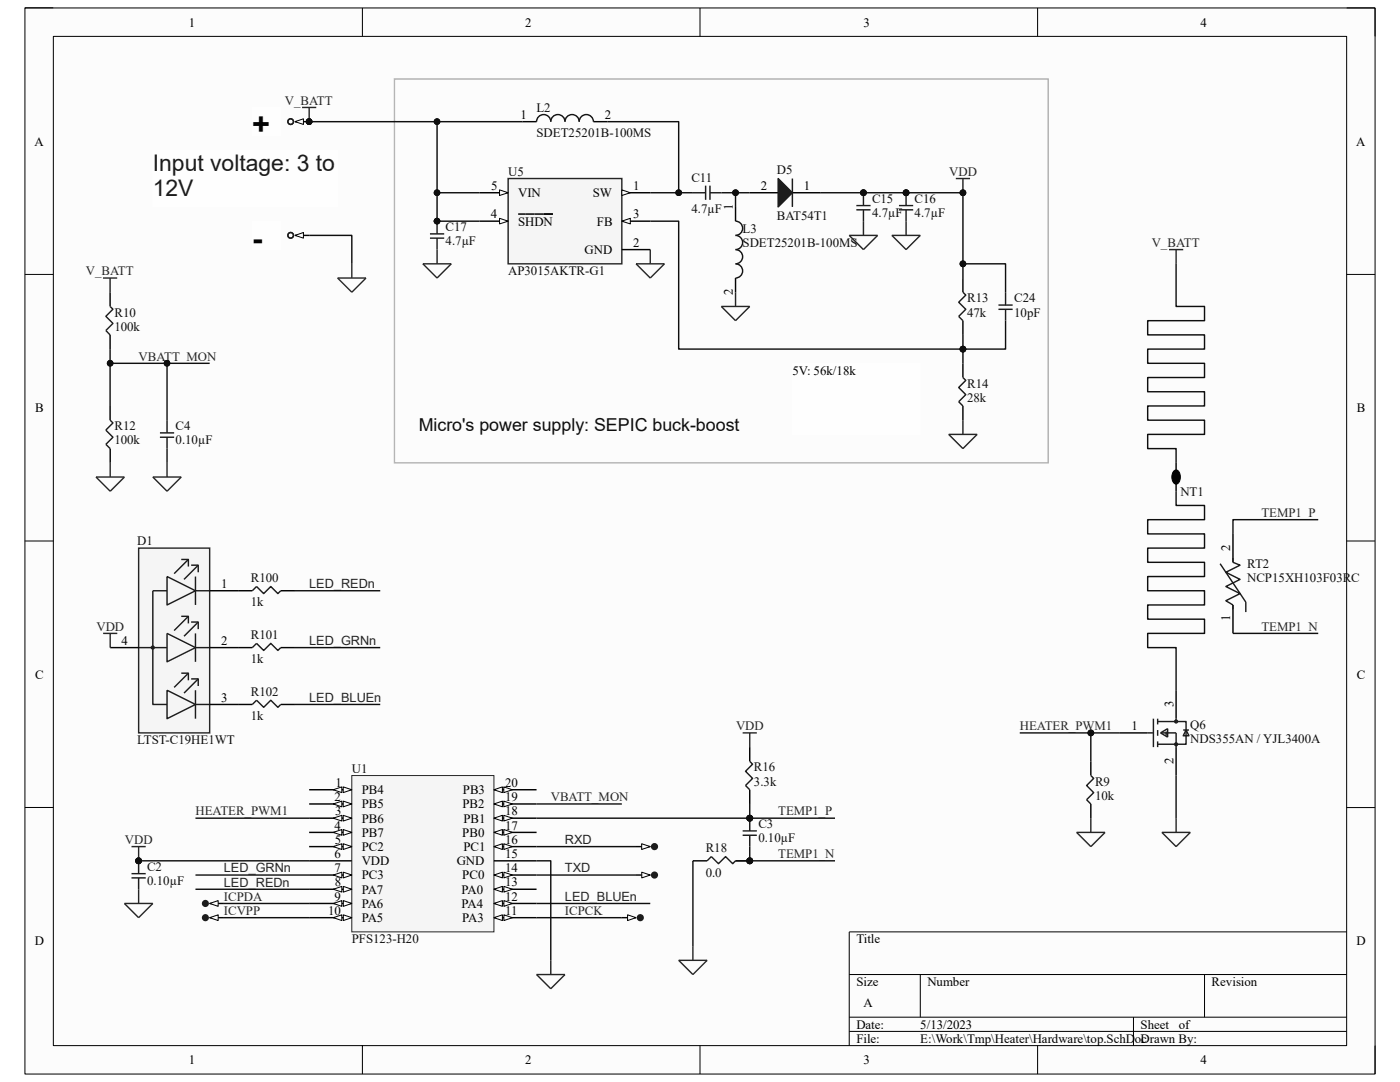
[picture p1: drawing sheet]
<svg xmlns="http://www.w3.org/2000/svg" width="279mm" height="216mm" viewBox="0 0 279 216" stroke-linecap="round" stroke-linejoin="round" font-family="sans-serif">
<path d="M5 1.6h269.4v212.7h-269.4z" fill="#fcfcfc"/>
<path d="M5 1.6h269.4v212.7h-269.4z" fill="none" stroke="#000" stroke-width=".2"/>
<path d="M10.6 7.3h258.2v201.3h-258.2z" fill="#fcfcfc"/>
<g fill="none" stroke="#000" stroke-width=".2">
<path d="M5 1.6h5.6M10.6 7.3h258.2v201.3h-258.2zM72.3 1.6v5.7M139.7 1.6v5.7M207.1 1.6v5.7M268.8 1.6h5.6v5.7M5 54.8h5.6M268.8 54.8h5.6M5 107.9h5.6M268.8 107.9h5.6M5 161.1h5.6M268.8 161.1h5.6"/>
<path d="M169.5 194.5h99.3M183.7 194.5v8.5M240.4 194.5v8.5M268.8 185.9h-99.3v22.7M72.3 208.6v5.7M139.7 208.6v5.7M169.5 203h99.3M169.5 205.8h99.3M207.1 208.6v5.7M226.2 203v5.6M274.4 208.6v5.7"/>
</g>
<circle cx="27.7" cy="171.8" r=".57" fill="#0e0e0e"/>
<circle cx="27.7" cy="171.8" r=".57" fill="none" stroke="#0e0e0e" stroke-width=".2"/>
<circle cx="27.7" cy="171.8" r=".57" fill="#0e0e0e"/>
<circle cx="27.7" cy="171.8" r=".57" fill="none" stroke="#0e0e0e" stroke-width=".2"/>
<path d="M26.2 175.2h2.9M26.2 174.3h2.9M27.7 171.8v2.5M27.7 175.2v2.2" fill="none" stroke="#1c1c1c" stroke-width=".29"/>
<path d="M26.2 168.9h2.9M27.7 168.9v2.9M27.7 177.4v2.9M24.8 180.3h5.7l-2.8 2.8z" fill="none" stroke="#262626" stroke-width=".29"/>
<circle cx="27.7" cy="171.8" r=".57" fill="#0e0e0e"/>
<circle cx="27.7" cy="171.8" r=".57" fill="none" stroke="#0e0e0e" stroke-width=".2"/>
<path d="M148.2 146.2h2.8M149.6 146.2v2.9M107.1 194.5h5.7l-2.9 2.8zM109.9 191.6v2.9" fill="none" stroke="#262626" stroke-width=".29"/>
<circle cx="149.6" cy="163.3" r=".57" fill="#0e0e0e"/>
<circle cx="149.6" cy="163.3" r=".57" fill="none" stroke="#0e0e0e" stroke-width=".2"/>
<circle cx="149.6" cy="163.3" r=".57" fill="#0e0e0e"/>
<circle cx="149.6" cy="163.3" r=".57" fill="none" stroke="#0e0e0e" stroke-width=".2"/>
<path d="M148.2 166.7h2.8M148.2 165.8h2.8M149.6 163.3v2.5M149.6 166.7v2.2" fill="none" stroke="#1c1c1c" stroke-width=".29"/>
<path d="M135.4 191.6h5.7l-2.8 2.9zM138.3 188.8v2.8" fill="none" stroke="#262626" stroke-width=".29"/>
<path d="M70.2 154.7h28.4v31.2h-28.4z" fill="#f5f5f5"/>
<path d="M70.2 154.7h28.4v31.2h-28.4z" fill="none" stroke="#262626" stroke-width=".2"/>
<path d="M61.7 157.6h8.5" fill="none" stroke="#000" stroke-width=".29"/>
<path d="M68.5 157l1.7 .6-1.7 .6z" fill="#fbfbfb"/>
<path d="M68.5 157l1.7 .6-1.7 .6z" fill="none" stroke="#000" stroke-width=".2"/>
<path d="M66.5 157.6l1.7-.6v1.2z" fill="#fbfbfb"/>
<path d="M66.5 157.6l1.7-.6v1.2z" fill="none" stroke="#000" stroke-width=".2"/>
<path d="M61.7 160.4h8.5" fill="none" stroke="#000" stroke-width=".29"/>
<path d="M68.5 159.9l1.7 .5-1.7 .6z" fill="#fbfbfb"/>
<path d="M68.5 159.9l1.7 .5-1.7 .6z" fill="none" stroke="#000" stroke-width=".2"/>
<path d="M66.5 160.4l1.7-.5v1.1z" fill="#fbfbfb"/>
<path d="M66.5 160.4l1.7-.5v1.1z" fill="none" stroke="#000" stroke-width=".2"/>
<path d="M61.7 163.3h8.5" fill="none" stroke="#000" stroke-width=".29"/>
<path d="M68.5 162.7l1.7 .6-1.7 .5z" fill="#fbfbfb"/>
<path d="M68.5 162.7l1.7 .6-1.7 .5z" fill="none" stroke="#000" stroke-width=".2"/>
<path d="M66.5 163.3l1.7-.6v1.1z" fill="#fbfbfb"/>
<path d="M66.5 163.3l1.7-.6v1.1z" fill="none" stroke="#000" stroke-width=".2"/>
<path d="M61.7 166.1h8.5" fill="none" stroke="#000" stroke-width=".29"/>
<path d="M68.5 165.5l1.7 .6-1.7 .6z" fill="#fbfbfb"/>
<path d="M68.5 165.5l1.7 .6-1.7 .6z" fill="none" stroke="#000" stroke-width=".2"/>
<path d="M66.5 166.1l1.7-.6v1.2z" fill="#fbfbfb"/>
<path d="M66.5 166.1l1.7-.6v1.2z" fill="none" stroke="#000" stroke-width=".2"/>
<path d="M61.7 168.9h8.5" fill="none" stroke="#000" stroke-width=".29"/>
<path d="M68.5 168.4l1.7 .5-1.7 .6z" fill="#fbfbfb"/>
<path d="M68.5 168.4l1.7 .5-1.7 .6z" fill="none" stroke="#000" stroke-width=".2"/>
<path d="M66.5 168.9l1.7-.5v1.1z" fill="#fbfbfb"/>
<path d="M66.5 168.9l1.7-.5v1.1z" fill="none" stroke="#000" stroke-width=".2"/>
<path d="M61.7 171.8h8.5M61.7 174.6h8.5" fill="none" stroke="#000" stroke-width=".29"/>
<path d="M68.5 174l1.7 .6-1.7 .6z" fill="#fbfbfb"/>
<path d="M68.5 174l1.7 .6-1.7 .6z" fill="none" stroke="#000" stroke-width=".2"/>
<path d="M66.5 174.6l1.7-.6v1.2z" fill="#fbfbfb"/>
<path d="M66.5 174.6l1.7-.6v1.2z" fill="none" stroke="#000" stroke-width=".2"/>
<path d="M61.7 177.4h8.5" fill="none" stroke="#000" stroke-width=".29"/>
<path d="M68.5 176.9l1.7 .5-1.7 .6z" fill="#fbfbfb"/>
<path d="M68.5 176.9l1.7 .5-1.7 .6z" fill="none" stroke="#000" stroke-width=".2"/>
<path d="M66.5 177.4l1.7-.5v1.1z" fill="#fbfbfb"/>
<path d="M66.5 177.4l1.7-.5v1.1z" fill="none" stroke="#000" stroke-width=".2"/>
<path d="M61.7 180.3h8.5" fill="none" stroke="#000" stroke-width=".29"/>
<path d="M68.5 179.7l1.7 .6-1.7 .5z" fill="#fbfbfb"/>
<path d="M68.5 179.7l1.7 .6-1.7 .5z" fill="none" stroke="#000" stroke-width=".2"/>
<path d="M66.5 180.3l1.7-.6v1.1z" fill="#fbfbfb"/>
<path d="M66.5 180.3l1.7-.6v1.1z" fill="none" stroke="#000" stroke-width=".2"/>
<path d="M61.7 183.1h8.5" fill="none" stroke="#000" stroke-width=".29"/>
<path d="M68.5 182.5l1.7 .6-1.7 .6z" fill="#fbfbfb"/>
<path d="M68.5 182.5l1.7 .6-1.7 .6z" fill="none" stroke="#000" stroke-width=".2"/>
<path d="M66.5 183.1l1.7-.6v1.2z" fill="#fbfbfb"/>
<path d="M66.5 183.1l1.7-.6v1.2z" fill="none" stroke="#000" stroke-width=".2"/>
<path d="M98.6 183.1h8.5" fill="none" stroke="#000" stroke-width=".29"/>
<path d="M98.6 183.1l1.7-.6v1.2z" fill="#fbfbfb"/>
<path d="M98.6 183.1l1.7-.6v1.2z" fill="none" stroke="#000" stroke-width=".2"/>
<path d="M100.6 182.5l1.7 .6-1.7 .6z" fill="#fbfbfb"/>
<path d="M100.6 182.5l1.7 .6-1.7 .6z" fill="none" stroke="#000" stroke-width=".2"/>
<path d="M98.6 180.3h8.5" fill="none" stroke="#000" stroke-width=".29"/>
<path d="M98.6 180.3l1.7-.6v1.1z" fill="#fbfbfb"/>
<path d="M98.6 180.3l1.7-.6v1.1z" fill="none" stroke="#000" stroke-width=".2"/>
<path d="M100.6 179.7l1.7 .6-1.7 .5z" fill="#fbfbfb"/>
<path d="M100.6 179.7l1.7 .6-1.7 .5z" fill="none" stroke="#000" stroke-width=".2"/>
<path d="M98.6 177.4h8.5" fill="none" stroke="#000" stroke-width=".29"/>
<path d="M98.6 177.4l1.7-.5v1.1z" fill="#fbfbfb"/>
<path d="M98.6 177.4l1.7-.5v1.1z" fill="none" stroke="#000" stroke-width=".2"/>
<path d="M100.6 176.9l1.7 .5-1.7 .6z" fill="#fbfbfb"/>
<path d="M100.6 176.9l1.7 .5-1.7 .6z" fill="none" stroke="#000" stroke-width=".2"/>
<path d="M98.6 174.6h8.5" fill="none" stroke="#000" stroke-width=".29"/>
<path d="M98.6 174.6l1.7-.6v1.2z" fill="#fbfbfb"/>
<path d="M98.6 174.6l1.7-.6v1.2z" fill="none" stroke="#000" stroke-width=".2"/>
<path d="M100.6 174l1.7 .6-1.7 .6z" fill="#fbfbfb"/>
<path d="M100.6 174l1.7 .6-1.7 .6z" fill="none" stroke="#000" stroke-width=".2"/>
<path d="M98.6 171.8h8.5M98.6 168.9h8.5" fill="none" stroke="#000" stroke-width=".29"/>
<path d="M98.6 168.9l1.7-.5v1.1z" fill="#fbfbfb"/>
<path d="M98.6 168.9l1.7-.5v1.1z" fill="none" stroke="#000" stroke-width=".2"/>
<path d="M100.5 168.4l1.8 .5-1.8 .6z" fill="#fbfbfb"/>
<path d="M100.5 168.4l1.8 .5-1.8 .6z" fill="none" stroke="#000" stroke-width=".2"/>
<path d="M98.6 166.1h8.5" fill="none" stroke="#000" stroke-width=".29"/>
<path d="M98.6 166.1l1.7-.6v1.2z" fill="#fbfbfb"/>
<path d="M98.6 166.1l1.7-.6v1.2z" fill="none" stroke="#000" stroke-width=".2"/>
<path d="M100.5 165.5l1.8 .6-1.8 .6z" fill="#fbfbfb"/>
<path d="M100.5 165.5l1.8 .6-1.8 .6z" fill="none" stroke="#000" stroke-width=".2"/>
<path d="M98.6 163.3h8.5" fill="none" stroke="#000" stroke-width=".29"/>
<path d="M98.6 163.3l1.7-.6v1.1z" fill="#fbfbfb"/>
<path d="M98.6 163.3l1.7-.6v1.1z" fill="none" stroke="#000" stroke-width=".2"/>
<path d="M100.5 162.7l1.8 .6-1.8 .5z" fill="#fbfbfb"/>
<path d="M100.5 162.7l1.8 .6-1.8 .5z" fill="none" stroke="#000" stroke-width=".2"/>
<path d="M98.6 160.4h8.5" fill="none" stroke="#000" stroke-width=".29"/>
<path d="M98.6 160.4l1.7-.5v1.1z" fill="#fbfbfb"/>
<path d="M98.6 160.4l1.7-.5v1.1z" fill="none" stroke="#000" stroke-width=".2"/>
<path d="M100.5 159.9l1.8 .5-1.8 .6z" fill="#fbfbfb"/>
<path d="M100.5 159.9l1.8 .5-1.8 .6z" fill="none" stroke="#000" stroke-width=".2"/>
<path d="M98.6 157.6h8.5" fill="none" stroke="#000" stroke-width=".29"/>
<path d="M98.6 157.6l1.7-.6v1.2z" fill="#fbfbfb"/>
<path d="M98.6 157.6l1.7-.6v1.2z" fill="none" stroke="#000" stroke-width=".2"/>
<path d="M100.5 157l1.8 .6-1.8 .6z" fill="#fbfbfb"/>
<path d="M100.5 157l1.8 .6-1.8 .6z" fill="none" stroke="#000" stroke-width=".2"/>
<path d="M47.5 117.9h2.9M56 117.9h2.9M47.5 129.2h2.9M56 129.2h2.9M47.5 140.6h2.9M56 140.6h2.9M41.8 180.3h2.9" fill="none" stroke="#000" stroke-width=".29"/>
<path d="M50.4 117.9l.8-.9 1.4 1.4 1.4-1.4 1.5 1.4 .5-.5M50.4 129.2l.8-.8 1.4 1.4 1.4-1.4 1.5 1.4 .5-.6M50.4 140.6l.8-.9 1.4 1.4 1.4-1.4 1.5 1.4 .5-.5" fill="none" stroke="#1c1c1c" stroke-width=".29"/>
<path d="M41.8 180.3l1.7-.6v1.1z" fill="#fbfbfb"/>
<path d="M41.8 180.3l1.7-.6v1.1z" fill="none" stroke="#000" stroke-width=".2"/>
<circle cx="41" cy="180.3" r=".57" fill="#1c1c1c"/>
<circle cx="41" cy="180.3" r=".57" fill="none" stroke="#1c1c1c" stroke-width=".29"/>
<path d="M41.8 183.1h2.9" fill="none" stroke="#000" stroke-width=".29"/>
<path d="M41.8 183.1l1.7-.6v1.2z" fill="#fbfbfb"/>
<path d="M41.8 183.1l1.7-.6v1.2z" fill="none" stroke="#000" stroke-width=".2"/>
<circle cx="41" cy="183.1" r=".57" fill="#1c1c1c"/>
<circle cx="41" cy="183.1" r=".57" fill="none" stroke="#1c1c1c" stroke-width=".29"/>
<path d="M124.1 183.1h2.8" fill="none" stroke="#000" stroke-width=".29"/>
<path d="M125.2 182.5l1.7 .6-1.7 .6z" fill="#fbfbfb"/>
<path d="M125.2 182.5l1.7 .6-1.7 .6z" fill="none" stroke="#000" stroke-width=".2"/>
<circle cx="127.8" cy="183.1" r=".57" fill="#1c1c1c"/>
<g fill="none" stroke="#1c1c1c" stroke-width=".29">
<path d="M149.6 151.9l.6 .6-1.4 1.4 1.4 1.4-1.4 1.4 .8 .9"/>
<circle cx="127.8" cy="183.1" r=".57"/>
</g>
<path d="M149.6 149.1v2.8M149.6 157.6v2.8M126.9 168.9h2.9" fill="none" stroke="#000" stroke-width=".29"/>
<path d="M128.1 168.4l1.7 .5-1.7 .6z" fill="#fbfbfb"/>
<path d="M128.1 168.4l1.7 .5-1.7 .6z" fill="none" stroke="#000" stroke-width=".2"/>
<circle cx="130.6" cy="168.9" r=".57" fill="#1c1c1c"/>
<circle cx="130.6" cy="168.9" r=".57" fill="none" stroke="#1c1c1c" stroke-width=".29"/>
<path d="M126.9 174.6h2.9" fill="none" stroke="#000" stroke-width=".29"/>
<path d="M128.1 174l1.7 .6-1.7 .6z" fill="#fbfbfb"/>
<path d="M128.1 174l1.7 .6-1.7 .6z" fill="none" stroke="#000" stroke-width=".2"/>
<circle cx="130.6" cy="174.6" r=".57" fill="#1c1c1c"/>
<circle cx="130.6" cy="174.6" r=".57" fill="none" stroke="#1c1c1c" stroke-width=".29"/>
<path d="M27.7 109.4h14.1v36.8h-14.1z" fill="#f5f5f5"/>
<path d="M27.7 109.4h14.1v36.8h-14.1zM20.6 126.4h2.8M22 126.4v2.8" fill="none" stroke="#262626" stroke-width=".29"/>
<g fill="none" stroke="#1c1c1c" stroke-width=".29">
<path d="M33.3 115l5.7 2.9-5.7 2.8zM33.3 117.9h-2.8v22.7h2.8M36.2 111.6h1.4v1.5M37.6 111.6l-2.8 2.9M38.1 112.8h1.5v1.4M39 115v5.7M39 117.9h2.8M39.6 112.8l-2.9 2.8M27.7 129.2h5.6M33.3 126.4l5.7 2.8-5.7 2.9zM33.3 137.7l5.7 2.9-5.7 2.8zM36.2 123h1.4v1.4"/>
<path d="M36.2 134.3h1.4v1.4M37.6 123l-2.8 2.8M37.6 134.3l-2.8 2.9M38.1 124.1h1.5v1.4M38.1 135.5h1.5v1.4M39 126.4v5.7M39 137.7v5.7M39 129.2h2.8M39.6 124.1l-2.9 2.9M39.6 135.5l-2.9 2.8M39 140.6h2.8"/>
<circle cx="30.5" cy="129.2" r=".29"/>
</g>
<path d="M41.8 117.9h5.7M22 129.2h5.7M41.8 129.2h5.7M41.8 140.6h5.7" fill="none" stroke="#000" stroke-width=".29"/>
<circle cx="149.6" cy="171.8" r=".57" fill="#0e0e0e"/>
<circle cx="149.6" cy="171.8" r=".57" fill="none" stroke="#0e0e0e" stroke-width=".2"/>
<path d="M146.8 171.8h2.8" fill="none" stroke="#000" stroke-width=".29"/>
<circle cx="149.6" cy="171.8" r=".57" fill="#0e0e0e"/>
<circle cx="149.6" cy="171.8" r=".57" fill="none" stroke="#0e0e0e" stroke-width=".2"/>
<path d="M138.3 171.8h2.8" fill="none" stroke="#000" stroke-width=".29"/>
<path d="M141.1 171.8l.9-.9 1.4 1.4 1.4-1.4 1.4 1.4 .6-.5" fill="none" stroke="#1c1c1c" stroke-width=".29"/>
<path d="M67.4 55.5h5.6l-2.8 2.8zM70.2 52.6v2.9" fill="none" stroke="#262626" stroke-width=".28"/>
<path d="M233.3 49.8h2.8M234.7 49.8v2.8M214.9 166.1h5.6l-2.8 2.8zM217.7 163.3v2.8" fill="none" stroke="#262626" stroke-width=".29"/>
<path d="M30.5 30h36.9v11.3h-36.9z" fill="#fefefe"/>
<path d="M30.5 30h36.9v11.3h-36.9z" fill="none" stroke="#fefefe" stroke-width=".2"/>
<path d="M50.4 21.4h5.6v5.7h-5.6z" fill="#fefefe"/>
<path d="M50.4 21.4h5.6v5.7h-5.6z" fill="none" stroke="#fefefe" stroke-width=".2"/>
<path d="M50.4 44.1h5.6v5.7h-5.6z" fill="#fefefe"/>
<path d="M50.4 44.1h5.6v5.7h-5.6z" fill="none" stroke="#fefefe" stroke-width=".2"/>
<path d="M19.2 95.2h5.6l-2.8 2.8zM22 92.4v2.8M30.5 95.2h5.7l-2.9 2.8zM33.3 92.4v2.8" fill="none" stroke="#262626" stroke-width=".29"/>
<path d="M101.4 35.6h22.7v17h-22.7z" fill="#f5f5f5"/>
<path d="M101.4 35.6h22.7v17h-22.7z" fill="none" stroke="#262626" stroke-width=".29"/>
<path d="M95.7 38.5h5.7" fill="none" stroke="#000" stroke-width=".29"/>
<path d="M99.7 37.9l1.7 .6-1.7 .5z" fill="#fbfbfb"/>
<path d="M99.7 37.9l1.7 .6-1.7 .5z" fill="none" stroke="#000" stroke-width=".2"/>
<path d="M95.7 44.1h5.7" fill="none" stroke="#000" stroke-width=".29"/>
<path d="M99.7 43.6l1.7 .5-1.7 .6z" fill="#fbfbfb"/>
<path d="M99.7 43.6l1.7 .5-1.7 .6z" fill="none" stroke="#000" stroke-width=".2"/>
<path d="M124.1 38.5h5.7M103.4 42.7h7" fill="none" stroke="#000" stroke-width=".29"/>
<path d="M124.1 37.9l1.7 .6-1.7 .5z" fill="#fbfbfb"/>
<path d="M124.1 37.9l1.7 .6-1.7 .5z" fill="none" stroke="#000" stroke-width=".2"/>
<path d="M124.1 44.1h5.7" fill="none" stroke="#000" stroke-width=".29"/>
<path d="M124.1 44.1l1.7-.5v1.1z" fill="#fbfbfb"/>
<path d="M124.1 44.1l1.7-.5v1.1z" fill="none" stroke="#000" stroke-width=".2"/>
<path d="M104.2 24.3h2.9M118.4 24.3h2.9M124.1 49.8h5.7" fill="none" stroke="#000" stroke-width=".29"/>
<path d="M107.1 24.3a1.42 1.42 0 0 1 1.4-1.4 1.42 1.42 0 0 1 1.4 1.4 1.42 1.42 0 0 1 1.4-1.4 1.42 1.42 0 0 1 1.5 1.4 1.42 1.42 0 0 1 1.4-1.4 1.42 1.42 0 0 1 1.4 1.4 1.42 1.42 0 0 1 1.4-1.4 1.42 1.42 0 0 1 1.4 1.4" fill="none" stroke="#131313" stroke-width=".29"/>
<circle cx="87.2" cy="44.1" r=".56" fill="#0e0e0e"/>
<circle cx="87.2" cy="44.1" r=".56" fill="none" stroke="#0e0e0e" stroke-width=".2"/>
<circle cx="87.2" cy="44.1" r=".56" fill="#0e0e0e"/>
<circle cx="87.2" cy="44.1" r=".56" fill="none" stroke="#0e0e0e" stroke-width=".2"/>
<path d="M85.8 47.5h2.8M85.8 46.7h2.8M87.2 44.1v2.6M87.2 47.5v2.3" fill="none" stroke="#1c1c1c" stroke-width=".29"/>
<circle cx="172.3" cy="38.4" r=".57" fill="#0e0e0e"/>
<circle cx="172.3" cy="38.4" r=".57" fill="none" stroke="#0e0e0e" stroke-width=".2"/>
<circle cx="172.3" cy="38.4" r=".57" fill="#0e0e0e"/>
<circle cx="172.3" cy="38.4" r=".57" fill="none" stroke="#0e0e0e" stroke-width=".2"/>
<path d="M172.3 38.5v2.5M170.9 41.9h2.8M170.9 41h2.8M172.3 41.8v2.3" fill="none" stroke="#1c1c1c" stroke-width=".29"/>
<path d="M149.6 38.5h5.7M158.1 38.5h5.7" fill="none" stroke="#000" stroke-width=".29"/>
<path d="M155.3 35.6l2.8 2.9-2.8 2.8z" fill="#1c1c1c"/>
<path d="M138.3 38.5h2.5M140.8 37v2.9M141.7 37v2.9M141.7 38.5h2.3M155.3 35.6l2.8 2.9-2.8 2.8zM158.1 35.6v5.7" fill="none" stroke="#1c1c1c" stroke-width=".29"/>
<path d="M146.8 41.3v2.8M146.8 55.5v2.8" fill="none" stroke="#000" stroke-width=".29"/>
<path d="M146.8 44.1a1.42 1.42 0 0 1 1.4 1.5 1.42 1.42 0 0 1-1.4 1.4 1.42 1.42 0 0 1 1.4 1.4 1.42 1.42 0 0 1-1.4 1.4 1.42 1.42 0 0 1 1.4 1.4 1.42 1.42 0 0 1-1.4 1.4 1.42 1.42 0 0 1 1.4 1.5 1.42 1.42 0 0 1-1.4 1.4" fill="none" stroke="#131313" stroke-width=".29"/>
<circle cx="180.8" cy="38.5" r=".57" fill="#0e0e0e"/>
<circle cx="180.8" cy="38.5" r=".57" fill="none" stroke="#0e0e0e" stroke-width=".2"/>
<circle cx="180.8" cy="38.5" r=".57" fill="#0e0e0e"/>
<circle cx="180.8" cy="38.5" r=".57" fill="none" stroke="#0e0e0e" stroke-width=".2"/>
<path d="M180.8 38.5v2.5M179.4 41.9h2.8M179.4 41h2.8M180.8 41.9v2.2M192.2 58.3l.5 .6-1.4 1.4 1.4 1.4-1.4 1.4 .9 .9M200.7 58.3v2.6M192.2 75.3l.5 .6-1.4 1.4 1.4 1.4-1.4 1.5 .9 .8M199.3 61.7h2.8M199.3 60.9h2.8M200.7 61.7v2.3" fill="none" stroke="#1c1c1c" stroke-width=".29"/>
<path d="M192.2 55.5v2.8M192.2 64v2.8M192.2 72.5v2.8M192.2 81v2.8" fill="none" stroke="#000" stroke-width=".29"/>
<path d="M190.8 35.6h2.8M192.2 35.6v2.9" fill="none" stroke="#262626" stroke-width=".29"/>
<circle cx="192.2" cy="38.5" r=".57" fill="#0e0e0e"/>
<circle cx="192.2" cy="38.5" r=".57" fill="none" stroke="#0e0e0e" stroke-width=".2"/>
<path d="M84.4 52.6h5.7l-2.9 2.9zM87.2 49.8v2.8M126.9 52.6h5.7l-2.8 2.9zM129.8 49.8v2.8M146.8 58.3v2.9M169.5 47h5.7l-2.9 2.8zM172.3 44.1v2.9M178 47h5.7l-2.9 2.8zM180.8 44.1v2.9M144 61.2h5.6l-2.8 2.8zM189.3 86.7h5.7l-2.8 2.8zM192.2 83.8v2.9" fill="none" stroke="#262626" stroke-width=".29"/>
<path d="M78.7 15.8h130.5v76.6h-130.5z" fill="none" stroke="#b2b2b2" stroke-width=".29"/>
<path d="M22 89.5v2.9M234.7 137.7v5.7M217.7 151.9v2.8M223.4 146.2h5.6M234.7 149.1v5.6M217.7 160.4v2.9" fill="none" stroke="#000" stroke-width=".29"/>
<g fill="none" stroke="#1c1c1c" stroke-width=".29">
<path d="M21.1 85.8l1.4 1.4-1.4 1.5 .9 .8M31.9 87.2h2.9M31.9 86.4h2.9M33.3 83.8v2.6M33.3 87.2v2.3M217.7 154.7l.6 .6-1.4 1.4 1.4 1.5-1.4 1.4 .8 .8M229 146.2h1.2M230.2 143.4v5.7M231 143.4v1.1M231 145.7v1.1M231 147.9v1.2M231 144h3.7"/>
<path d="M231.6 146.2l1.4-.8v1.7zM231.9 146.2h2.8v2.9M232.7 146v.8M234.7 144h2v4.5h-5.7M234.7 143.4v.6M236.1 145.7h.6l-.6 1.1h1.2l-.6-1.1h.6"/>
<circle cx="234.7" cy="148.5" r=".28"/>
<circle cx="234.7" cy="144" r=".28"/>
</g>
<path d="M22 58.3v2.9M22 66.8v2.9M22 81v2.8" fill="none" stroke="#000" stroke-width=".28"/>
<path d="M22 61.2l.5 .5-1.4 1.4 1.4 1.4-1.4 1.5 .9 .8M22 83.8l.5 .6-1.4 1.4" fill="none" stroke="#1c1c1c" stroke-width=".28"/>
<circle cx="61.7" cy="24.3" r=".56" fill="#0e0e0e"/>
<circle cx="61.7" cy="24.3" r=".56" fill="none" stroke="#0e0e0e" stroke-width=".2"/>
<path d="M58.9 24.3h2.8" fill="none" stroke="#000" stroke-width=".28"/>
<path d="M58.9 24.3l1.7-.6v1.1z" fill="#fbfbfb"/>
<path d="M58.9 24.3l1.7-.6v1.1z" fill="none" stroke="#000" stroke-width=".2"/>
<circle cx="61.7" cy="24.3" r=".56" fill="#0e0e0e"/>
<circle cx="61.7" cy="24.3" r=".56" fill="none" stroke="#0e0e0e" stroke-width=".2"/>
<circle cx="58" cy="24.3" r=".56" fill="none" stroke="#1c1c1c" stroke-width=".28"/>
<path d="M58.9 47h2.8" fill="none" stroke="#000" stroke-width=".28"/>
<path d="M58.9 47l1.7-.6v1.1z" fill="#fbfbfb"/>
<path d="M58.9 47l1.7-.6v1.1z" fill="none" stroke="#000" stroke-width=".2"/>
<circle cx="58" cy="47" r=".56" fill="none" stroke="#1c1c1c" stroke-width=".28"/>
<path d="M20.6 55.5h2.8M22 55.5v2.8" fill="none" stroke="#262626" stroke-width=".28"/>
<path d="M246.1 106.5v5.7M246.1 120.7v5.7" fill="none" stroke="#000" stroke-width=".29"/>
<path d="M243.5 112.5l5.1 7.6v2M246.1 111.4v.8l1.4 .6-2.9 1.4 2.9 1.4-2.9 1.4 2.9 1.4-2.9 1.5 1.5 .8v.9" fill="none" stroke="#1c1c1c" stroke-width=".29"/>
<path d="M158.1 72.5h25.6v14.2h-25.6z" fill="#fefefe"/>
<path d="M158.1 72.5h25.6v14.2h-25.6z" fill="none" stroke="#fefefe" stroke-width=".2"/>
<path d="M60.3 21.4h2.8M61.7 21.4v2.9" fill="none" stroke="#262626" stroke-width=".28"/>
<circle cx="61.7" cy="24.3" r=".56" fill="#0e0e0e"/>
<circle cx="61.7" cy="24.3" r=".56" fill="none" stroke="#0e0e0e" stroke-width=".2"/>
<path d="M231.9 166.1h5.7l-2.9 2.8zM234.7 163.3v2.8" fill="none" stroke="#262626" stroke-width=".29"/>
<path d="M234.7 92.4v5.6" fill="none" stroke="#000" stroke-width=".29"/>
<path d="M234.2 94a.77 .77 0 0 1 .9-.1 .77 .77 0 0 1 .4 .8 1.46 1.46 0 0 1-.8 1.9 1.69 1.69 0 0 1-.5-2.6z" fill-rule="evenodd" fill="#000"/>
<path d="M234.2 94a.77 .77 0 0 1 .9-.1 .77 .77 0 0 1 .4 .8 1.46 1.46 0 0 1-.8 1.9 1.69 1.69 0 0 1-.5-2.6z" fill="none" stroke="#000" stroke-width=".2"/>
<path d="M234.7 154.7v8.6" fill="none" stroke="#0e0e0e" stroke-width=".29"/>
<path d="M22 72.5h11.3v11.3" fill="none" stroke="#0e0e0e" stroke-width=".28"/>
<circle cx="33.3" cy="72.5" r=".56" fill="#0e0e0e"/>
<circle cx="33.3" cy="72.5" r=".56" fill="none" stroke="#0e0e0e" stroke-width=".2"/>
<circle cx="22" cy="72.5" r=".56" fill="#0e0e0e"/>
<circle cx="22" cy="72.5" r=".56" fill="none" stroke="#0e0e0e" stroke-width=".2"/>
<path d="M27.7 171.8h34" fill="none" stroke="#0e0e0e" stroke-width=".29"/>
<circle cx="27.7" cy="171.8" r=".57" fill="#0e0e0e"/>
<circle cx="27.7" cy="171.8" r=".57" fill="none" stroke="#0e0e0e" stroke-width=".2"/>
<path d="M33.3 72.5h8.5" fill="none" stroke="#0e0e0e" stroke-width=".28"/>
<circle cx="33.3" cy="72.5" r=".56" fill="#0e0e0e"/>
<circle cx="33.3" cy="72.5" r=".56" fill="none" stroke="#0e0e0e" stroke-width=".2"/>
<path d="M61.7 24.3h25.5M58.9 117.9h17M58.9 129.2h17M58.9 140.6h17M39 174.6h22.7M39 177.4h22.7M39 163.3h22.7M44.7 183.1h17M44.7 180.3h17" fill="none" stroke="#0e0e0e" stroke-width=".29"/>
<path d="M61.7 47h8.5v5.6" fill="none" stroke="#0e0e0e" stroke-width=".28"/>
<circle cx="87.2" cy="24.3" r=".56" fill="#0e0e0e"/>
<circle cx="87.2" cy="24.3" r=".56" fill="none" stroke="#0e0e0e" stroke-width=".2"/>
<circle cx="61.7" cy="24.3" r=".56" fill="#0e0e0e"/>
<circle cx="61.7" cy="24.3" r=".56" fill="none" stroke="#0e0e0e" stroke-width=".2"/>
<path d="M104.2 24.3h-17v19.8h8.5" fill="none" stroke="#0e0e0e" stroke-width=".29"/>
<circle cx="87.2" cy="24.3" r=".56" fill="#0e0e0e"/>
<circle cx="87.2" cy="24.3" r=".56" fill="none" stroke="#0e0e0e" stroke-width=".2"/>
<circle cx="87.2" cy="38.4" r=".56" fill="#0e0e0e"/>
<circle cx="87.2" cy="38.4" r=".56" fill="none" stroke="#0e0e0e" stroke-width=".2"/>
<circle cx="87.2" cy="44.1" r=".56" fill="#0e0e0e"/>
<circle cx="87.2" cy="44.1" r=".56" fill="none" stroke="#0e0e0e" stroke-width=".2"/>
<path d="M87.2 38.5h8.5" fill="none" stroke="#0e0e0e" stroke-width=".29"/>
<circle cx="87.2" cy="38.4" r=".56" fill="#0e0e0e"/>
<circle cx="87.2" cy="38.4" r=".56" fill="none" stroke="#0e0e0e" stroke-width=".2"/>
<path d="M121.3 24.3h14.1v14.2h-5.6M107.1 171.8h2.8v19.8M107.1 174.6h19.8M107.1 168.9h19.8M107.1 160.4h17M107.1 183.1h17M107.1 180.3h22.7" fill="none" stroke="#0e0e0e" stroke-width=".29"/>
<circle cx="135.4" cy="38.4" r=".57" fill="#0e0e0e"/>
<circle cx="135.4" cy="38.4" r=".57" fill="none" stroke="#0e0e0e" stroke-width=".2"/>
<path d="M129.8 44.1h5.6v25.6h56.8" fill="none" stroke="#0e0e0e" stroke-width=".29"/>
<circle cx="192.2" cy="69.7" r=".57" fill="#0e0e0e"/>
<circle cx="192.2" cy="69.7" r=".57" fill="none" stroke="#0e0e0e" stroke-width=".2"/>
<path d="M135.4 38.5h2.9" fill="none" stroke="#0e0e0e" stroke-width=".29"/>
<circle cx="135.4" cy="38.4" r=".57" fill="#0e0e0e"/>
<circle cx="135.4" cy="38.4" r=".57" fill="none" stroke="#0e0e0e" stroke-width=".2"/>
<path d="M144 38.5h5.6" fill="none" stroke="#0e0e0e" stroke-width=".29"/>
<circle cx="146.8" cy="38.4" r=".57" fill="#0e0e0e"/>
<circle cx="146.8" cy="38.4" r=".57" fill="none" stroke="#0e0e0e" stroke-width=".2"/>
<path d="M146.8 171.8h2.8" fill="none" stroke="#0e0e0e" stroke-width=".29"/>
<circle cx="149.6" cy="171.8" r=".57" fill="#0e0e0e"/>
<circle cx="149.6" cy="171.8" r=".57" fill="none" stroke="#0e0e0e" stroke-width=".2"/>
<path d="M149.6 168.9v2.9h17" fill="none" stroke="#0e0e0e" stroke-width=".29"/>
<circle cx="149.6" cy="171.8" r=".57" fill="#0e0e0e"/>
<circle cx="149.6" cy="171.8" r=".57" fill="none" stroke="#0e0e0e" stroke-width=".2"/>
<path d="M149.6 163.3h17" fill="none" stroke="#0e0e0e" stroke-width=".29"/>
<circle cx="149.6" cy="163.3" r=".57" fill="#0e0e0e"/>
<circle cx="149.6" cy="163.3" r=".57" fill="none" stroke="#0e0e0e" stroke-width=".2"/>
<path d="M163.8 38.5h28.4v17" fill="none" stroke="#0e0e0e" stroke-width=".29"/>
<circle cx="192.2" cy="52.6" r=".57" fill="#0e0e0e"/>
<circle cx="192.2" cy="52.6" r=".57" fill="none" stroke="#0e0e0e" stroke-width=".2"/>
<circle cx="192.2" cy="38.5" r=".57" fill="#0e0e0e"/>
<circle cx="192.2" cy="38.5" r=".57" fill="none" stroke="#0e0e0e" stroke-width=".2"/>
<circle cx="180.8" cy="38.5" r=".57" fill="#0e0e0e"/>
<circle cx="180.8" cy="38.5" r=".57" fill="none" stroke="#0e0e0e" stroke-width=".2"/>
<circle cx="172.3" cy="38.4" r=".57" fill="#0e0e0e"/>
<circle cx="172.3" cy="38.4" r=".57" fill="none" stroke="#0e0e0e" stroke-width=".2"/>
<path d="M200.7 64v5.7h-8.5" fill="none" stroke="#0e0e0e" stroke-width=".29"/>
<circle cx="192.2" cy="69.7" r=".57" fill="#0e0e0e"/>
<circle cx="192.2" cy="69.7" r=".57" fill="none" stroke="#0e0e0e" stroke-width=".2"/>
<path d="M192.2 52.6h8.5v5.7" fill="none" stroke="#0e0e0e" stroke-width=".29"/>
<circle cx="192.2" cy="52.6" r=".57" fill="#0e0e0e"/>
<circle cx="192.2" cy="52.6" r=".57" fill="none" stroke="#0e0e0e" stroke-width=".2"/>
<path d="M203.5 146.2h19.9" fill="none" stroke="#0e0e0e" stroke-width=".29"/>
<circle cx="217.7" cy="146.2" r=".57" fill="#0e0e0e"/>
<circle cx="217.7" cy="146.2" r=".57" fill="none" stroke="#0e0e0e" stroke-width=".2"/>
<path d="M234.7 52.6v8.6h5.7v2.8h-11.4v2.8h11.4v2.9h-11.4v2.8h11.4v2.8h-11.4v2.9h11.4v2.8h-11.4v2.8h11.4v2.9h-11.4v2.8h5.7v2.9M234.7 98v2.9h5.7v2.8h-11.4v2.8h11.4v2.9h-11.4v2.8h11.4v2.8h-11.4v2.9h11.4v2.8h-11.4v2.8h11.4v2.9h-11.4v2.8h5.7v8.5M263.1 103.7h-17v2.8M246.1 126.4h17" fill="none" stroke="#0e0e0e" stroke-width=".29"/>
<path d="M22 69.7v11.3" fill="none" stroke="#0e0e0e" stroke-width=".28"/>
<circle cx="22" cy="72.5" r=".56" fill="#0e0e0e"/>
<circle cx="22" cy="72.5" r=".56" fill="none" stroke="#0e0e0e" stroke-width=".2"/>
<path d="M146.8 38.5v2.8M33.3 89.5v2.9M138.3 171.8v17" fill="none" stroke="#0e0e0e" stroke-width=".29"/>
<circle cx="146.8" cy="38.4" r=".57" fill="#0e0e0e"/>
<circle cx="146.8" cy="38.4" r=".57" fill="none" stroke="#0e0e0e" stroke-width=".2"/>
<path d="M192.2 66.8v5.7" fill="none" stroke="#0e0e0e" stroke-width=".29"/>
<circle cx="192.2" cy="69.7" r=".57" fill="#0e0e0e"/>
<circle cx="192.2" cy="69.7" r=".57" fill="none" stroke="#0e0e0e" stroke-width=".2"/>
<path d="M217.7 146.2v5.7" fill="none" stroke="#0e0e0e" stroke-width=".29"/>
<circle cx="217.7" cy="146.2" r=".57" fill="#0e0e0e"/>
<circle cx="217.7" cy="146.2" r=".57" fill="none" stroke="#0e0e0e" stroke-width=".2"/>
<path d="M149.6 160.4v2.9h-42.5" fill="none" stroke="#0e0e0e" stroke-width=".29"/>
<circle cx="149.6" cy="163.3" r=".57" fill="#0e0e0e"/>
<circle cx="149.6" cy="163.3" r=".57" fill="none" stroke="#0e0e0e" stroke-width=".2"/>
<g font-size="6.1">
<text x="50.4" y="27">+</text>
<text x="50.4" y="49.7">-</text>
</g>
<g font-size="4.6" fill="#1c1c1c">
<text x="30.5" y="34.1">Input voltage: 3 to</text>
<text x="30.5" y="39.2">12V</text>
</g>
<text font-size="3.6" fill="#0e0e0e" x="83.6" y="85.9">Micro's power supply: SEPIC buck-boost</text>
<g font-size="2.6">
<text x="37.7" y="5.3">1</text>
<text x="104.8" y="5.3">2</text>
<text x="172.3" y="5.3">3</text>
<text x="239.6" y="5.3">4</text>
<text x="103.8" y="23.7">1</text>
<text x="120.7" y="23.7">2</text>
<text x="6.9" y="29">A</text>
<text x="270.7" y="29">A</text>
<text x="98" y="37.9">5</text>
<text x="103.4" y="39.3">VIN</text>
<text x="118.3" y="39.3">SW</text>
<text x="126.4" y="37.9">1</text>
<text x="146.2" y="41.9" transform="rotate(-90 146.2 41.9)">1</text>
<text x="151.8" y="37.9">2</text>
<text x="160.4" y="37.9">1</text>
<text x="98" y="43.6">4</text>
<text x="103.4" y="45">SHDN</text>
<text x="119.1" y="45">FB</text>
<text x="126.4" y="43.6">3</text>
<text x="116.7" y="50.7">GND</text>
<text x="126.4" y="49.3">2</text>
<text x="146.2" y="58.9" transform="rotate(-90 146.2 58.9)">2</text>
<text x="158.1" y="74.8">5V: 56k/18k</text>
<text x="7" y="82.2">B</text>
<text x="270.8" y="82.2">B</text>
<text x="245.5" y="109.9" transform="rotate(-90 245.5 109.9)">2</text>
<text x="44.1" y="117.3">1</text>
<text x="245.5" y="124" transform="rotate(-90 245.5 124)">1</text>
<text x="24.2" y="128.7">4</text>
<text x="44.1" y="128.7">2</text>
<text x="7" y="135.4">C</text>
<text x="270.8" y="135.4">C</text>
<text x="44.1" y="140">3</text>
<text x="234.2" y="141.1" transform="rotate(-90 234.2 141.1)">3</text>
<text x="225.8" y="145.7">1</text>
<text x="234.2" y="152.5" transform="rotate(-90 234.2 152.5)">2</text>
<text x="66.8" y="159.9">2</text>
<text x="67" y="157">1</text>
<text x="72.2" y="158.5">PB4</text>
<text x="72.2" y="161.3">PB5</text>
<text x="92.3" y="161.3">PB2</text>
<text x="92.4" y="158.5">PB3</text>
<text x="100.8" y="157">20</text>
<text x="100.8" y="159.9">19</text>
<text x="66.8" y="165.5">4</text>
<text x="66.9" y="162.7">3</text>
<text x="72.2" y="164.1">PB6</text>
<text x="72.2" y="167">PB7</text>
<text x="92.3" y="167">PB0</text>
<text x="92.5" y="164.1">PB1</text>
<text x="100.8" y="165.5">17</text>
<text x="100.8" y="162.7">18</text>
<text x="66.8" y="171.2">6</text>
<text x="66.8" y="168.4">5</text>
<text x="72.2" y="169.8">PC2</text>
<text x="72.2" y="172.6">VDD</text>
<text x="91.1" y="172.6">GND</text>
<text x="92.5" y="169.8">PC1</text>
<text x="100.8" y="171.2">15</text>
<text x="100.8" y="168.4">16</text>
<text x="66.8" y="174.1">7</text>
<text x="66.8" y="179.7">9</text>
<text x="66.8" y="176.9">8</text>
<text x="72.2" y="175.5">PC3</text>
<text x="72.2" y="178.3">PA7</text>
<text x="92.1" y="178.3">PA0</text>
<text x="92.3" y="175.5">PC0</text>
<text x="100.8" y="174.1">14</text>
<text x="100.8" y="179.7">12</text>
<text x="100.8" y="176.9">13</text>
<text x="65.5" y="182.6">10</text>
<text x="72.2" y="181.1">PA6</text>
<text x="72.2" y="184">PA5</text>
<text x="92.1" y="181.1">PA4</text>
<text x="92.2" y="184">PA3</text>
<text x="100.8" y="182.6">11</text>
<text x="6.9" y="188.6">D</text>
<text x="170.9" y="188.2">Title</text>
<text x="270.7" y="188.6">D</text>
<text x="170.9" y="196.7">Size</text>
<text x="185.1" y="196.7">Number</text>
<text x="241.8" y="196.7">Revision</text>
<text x="172.3" y="201">A</text>
<text x="170.9" y="205.3">Date:</text>
<text x="170.9" y="208.1">File:</text>
<text x="183.7" y="208.1">E:\Work\Tmp\Heater\Hardware\top.SchDoc</text>
<text x="183.7" y="205.3">5/13/2023</text>
<text x="227.6" y="208.1">Drawn By:</text>
<text x="227.6" y="205.3">Sheet</text>
<text x="235.2" y="205.3">of</text>
<text x="37.7" y="212.3">1</text>
<text x="104.8" y="212.3">2</text>
<text x="172.3" y="212.3">3</text>
<text x="239.6" y="212.3">4</text>
</g>
<g font-size="2.6" fill="#262626">
<text x="56.8" y="20.9">V_BATT</text>
<text x="189.4" y="35.1">VDD</text>
<text x="229.8" y="49.3">V_BATT</text>
<text x="17.1" y="54.9">V_BATT</text>
<text x="27.7" y="71.9">VBATT_MON</text>
<text x="251.7" y="103.1">TEMP1_P</text>
<text x="19.3" y="125.8">VDD</text>
<text x="251.7" y="125.8">TEMP1_N</text>
<text x="146.9" y="145.7">VDD</text>
<text x="203.5" y="145.7">HEATER_PWM1</text>
<text x="109.9" y="159.9">VBATT_MON</text>
<text x="39" y="162.7">HEATER_PWM1</text>
<text x="155.3" y="162.7">TEMP1_P</text>
<text x="24.9" y="168.4">VDD</text>
<text x="155.3" y="171.2">TEMP1_N</text>
<text x="44.7" y="179.7">ICPDA</text>
<text x="44.7" y="182.6">ICVPP</text>
<text x="112.8" y="182.6">ICPCK</text>
</g>
<g font-size="2.6" fill="#0e0e0e">
<text x="107.1" y="22.3">L2</text>
<text x="107.1" y="27.4">SDET25201B-100MS</text>
<text x="101.4" y="35.1">U5</text>
<text x="155" y="34.8">D5</text>
<text x="138" y="36.2">C11</text>
<text x="174" y="40.5">C15</text>
<text x="182.5" y="40.5">C16</text>
<text x="88.9" y="46.1">C17</text>
<text x="138" y="42.4">4.7µF</text>
<text x="148.2" y="46.4">L3</text>
<text x="155" y="43.9">BAT54T1</text>
<text x="174" y="43.3">4.7µF</text>
<text x="182.5" y="43.3">4.7µF</text>
<text x="88.9" y="49">4.7µF</text>
<text x="148.2" y="49.3">SDET25201B-100MS</text>
<text x="101.4" y="54.9">AP3015AKTR-G1</text>
<text x="22.8" y="63.2">R10</text>
<text x="22.8" y="66">100k</text>
<text x="193" y="60.3">R13</text>
<text x="193" y="63.2">47k</text>
<text x="202.4" y="60.3">C24</text>
<text x="202.4" y="63.2">10pF</text>
<text x="193" y="77.3">R14</text>
<text x="193" y="80.2">28k</text>
<text x="22.8" y="85.9">R12</text>
<text x="22.8" y="88.7">100k</text>
<text x="35" y="85.9">C4</text>
<text x="35" y="88.7">0.10µF</text>
<text x="235.6" y="98.9">NT1</text>
<text x="27.4" y="108.8">D1</text>
<text x="248.9" y="113.3">RT2</text>
<text x="50.1" y="116.2">R100</text>
<text x="248.9" y="116.2">NCP15XH103F03RC</text>
<text x="50.1" y="121">1k</text>
<text x="50.1" y="127.5">R101</text>
<text x="50.1" y="132.4">1k</text>
<text x="50.1" y="138.9">R102</text>
<text x="50.1" y="143.7">1k</text>
<text x="27.4" y="148.5">LTST-C19HE1WT</text>
<text x="237.6" y="145.4">Q6</text>
<text x="237.6" y="148.3">NDS355AN / YJL3400A</text>
<text x="70.2" y="154.2">U1</text>
<text x="150.5" y="153.9">R16</text>
<text x="150.5" y="156.8">3.3k</text>
<text x="218.5" y="156.8">R9</text>
<text x="218.5" y="159.6">10k</text>
<text x="151.3" y="165.3">C3</text>
<text x="29.4" y="173.8">C2</text>
<text x="140.8" y="170.1">R18</text>
<text x="151.3" y="168.1">0.10µF</text>
<text x="29.4" y="176.6">0.10µF</text>
<text x="140.8" y="174.9">0.0</text>
<text x="70.2" y="188.2">PFS123-H20</text>
</g>
<g font-size="2.5" fill="#262626">
<text x="61.7" y="117.3">LED_REDn</text>
<text x="61.7" y="128.7">LED_GRNn</text>
<text x="61.7" y="140">LED_BLUEn</text>
<text x="112.8" y="168.4">RXD</text>
<text x="44.7" y="176.9">LED_REDn</text>
<text x="44.7" y="174.1">LED_GRNn</text>
<text x="112.8" y="174.1">TXD</text>
<text x="112.8" y="179.7">LED_BLUEn</text>
</g>
</svg>
